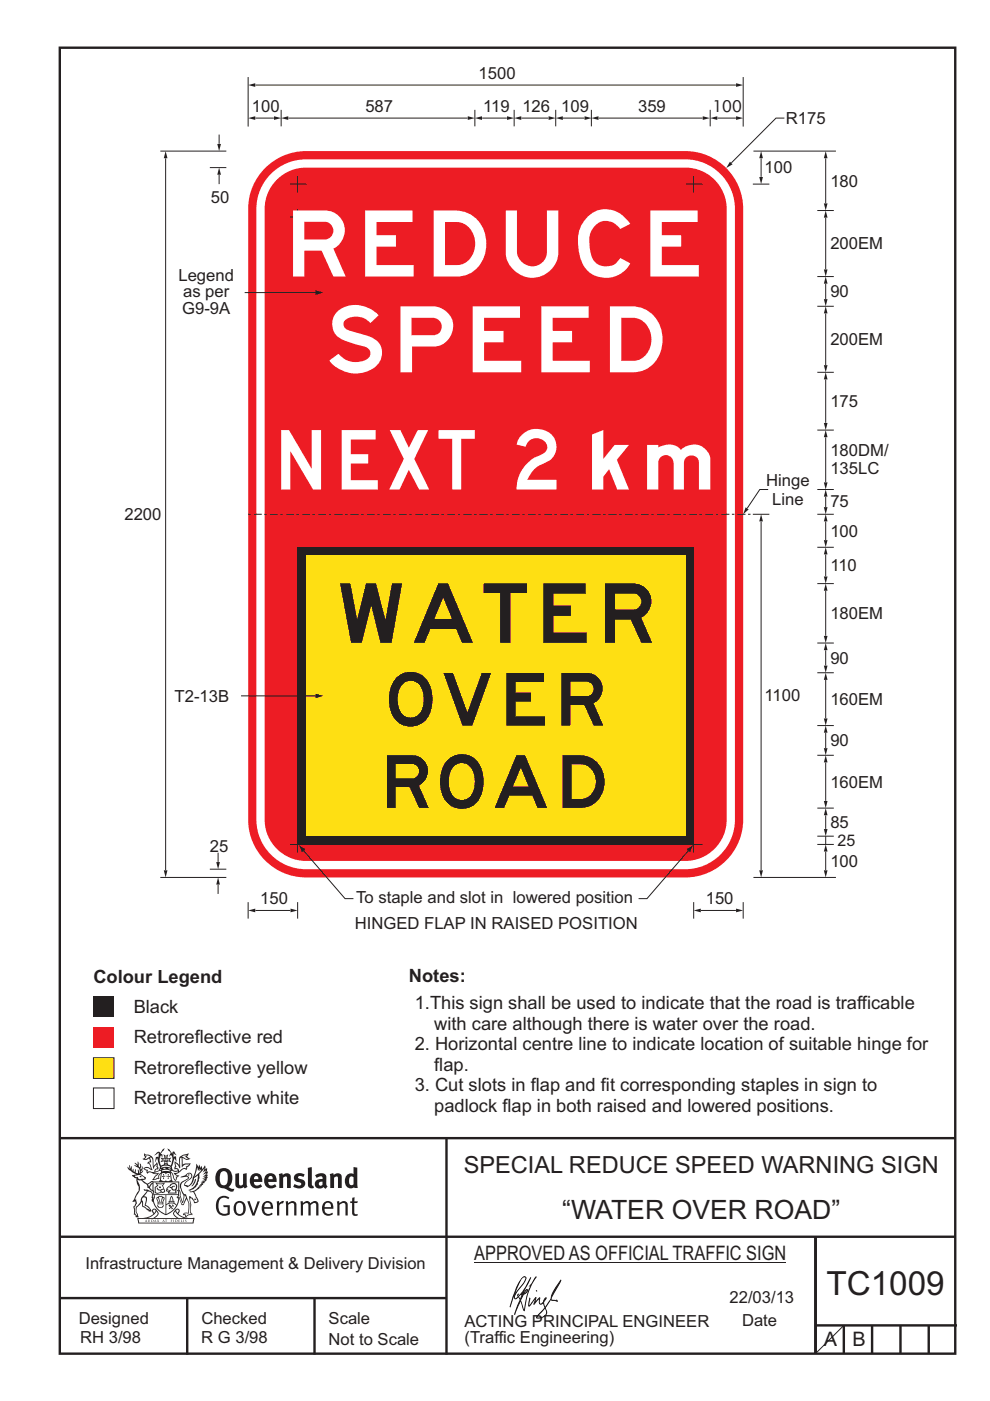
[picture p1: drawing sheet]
<svg xmlns="http://www.w3.org/2000/svg" width="210mm" height="297mm" viewBox="0 0 210 297" stroke-linecap="round" stroke-linejoin="round" font-family="sans-serif">
<g fill="none" stroke="#231f20" stroke-width=".51">
<path d="M12.7 10.1h189.9v276.9h-189.9zM12.7 241.3h189.9M94.7 241.4v45.8M12.7 275.2h82M12.7 262.2h190.1M39.7 275.2v12M66.7 275.2v12M173 262.2v24.8M173 281h30M179 281v6M185 281v6M191 281v6"/>
<path d="M197 281v6"/>
</g>
<path d="M100.6 267.7h66.2" fill="none" stroke="#231f20" stroke-width=".21"/>
<g fill="#231f20">
<path d="M47 248.5a2.55 2.55 0 0 0 0 2.7l.3 .1a.81 .81 0 0 0 1-.9v-.6a1.04 1.04 0 0 0-1.1-1.5zM46.3 248.1a1.82 1.82 0 0 1 2.1-.2 1.82 1.82 0 0 1 .9 1.9 2.29 2.29 0 0 1-.8 1.9l.7 .3h.5l-.2 .6a2.87 2.87 0 0 1-2-.7 2.12 2.12 0 0 1-1.7-3.1z" fill-rule="evenodd"/>
<path d="M49.9 248.9l.8-.2v2a.46 .46 0 0 0 .2 .6 .46 .46 0 0 0 .7-.2v-2.2l.7-.2v2.4l.2 .5-.6 .4-.2-.3a1.02 1.02 0 0 1-1.2 .2 1.02 1.02 0 0 1-.6-1.1z" fill-rule="evenodd"/>
<path d="M54 249.5l-.1 .5h.9a.49 .49 0 0 0-.2-.6 .49 .49 0 0 0-.6 .1zM53.4 249.2a1.34 1.34 0 0 1 1.6-.3 1.34 1.34 0 0 1 .6 1.5v.2h-1.7a.77 .77 0 0 0 .5 .8 .77 .77 0 0 0 .9-.3l.3 .4a1.59 1.59 0 0 1-2.1 .2 1.59 1.59 0 0 1-.4-2z" fill-rule="evenodd"/>
<path d="M57 249.5l-.1 .5h.9a.49 .49 0 0 0-.2-.6 .49 .49 0 0 0-.6 .1zM56.4 249.2a1.34 1.34 0 0 1 1.6-.3 1.34 1.34 0 0 1 .7 1.5v.2h-1.8a.77 .77 0 0 0 .5 .8 .77 .77 0 0 0 .9-.3l.3 .4a1.59 1.59 0 0 1-2 .2 1.59 1.59 0 0 1-.5-2z" fill-rule="evenodd"/>
<path d="M59.1 248.9l.8-.2 .1 .4a.95 .95 0 0 1 1-.3 .95 .95 0 0 1 .7 .8v2.3h-.8v-2.3a.46 .46 0 0 0-.8 .1v2.2h-.9z" fill-rule="evenodd"/>
<path d="M62.5 249.1a1.75 1.75 0 0 1 2.1-.1l-.2 .5-.6-.2a.43 .43 0 0 0-.6 .3l.4 .3a1.04 1.04 0 0 1 1.2 1.2 1.04 1.04 0 0 1-1.4 .9l-1.2-.4 .3-.6 1 .4 .4-.4a.88 .88 0 0 0-1-.5l-.4-.2-.1-.4z" fill-rule="evenodd"/>
<path d="M65.3 247.6l.8-.2 .1 3.8 .2 .2 .2 .5a.88 .88 0 0 1-1-.1 .88 .88 0 0 1-.3-1z" fill-rule="evenodd"/>
<path d="M67.8 250.6a.43 .43 0 0 0-.1 .7 .43 .43 0 0 0 .7-.1v-.7zM66.8 249.2a1.7 1.7 0 0 1 2.4 .1v1.8l.3 .4-.4 .5-.5-.3a1.03 1.03 0 0 1-1.7-.2 1.03 1.03 0 0 1 .8-1.5h.7v-.4a.8 .8 0 0 0-1.2 .1z" fill-rule="evenodd"/>
<path d="M69.9 248.9l.8-.2 .1 .4a.95 .95 0 0 1 1-.3 .95 .95 0 0 1 .7 .8v2.3h-.8v-2.3a.46 .46 0 0 0-.8 .1v2.2h-.8z" fill-rule="evenodd"/>
<path d="M74.3 249.5a1.48 1.48 0 0 0 0 1.7l.4 .1 .3-.2v-1.5l-.3-.2zM75 247.4l.8 .2 .1 4.3h-.7l-.1-.2a1.26 1.26 0 0 1-1.4 0 1.26 1.26 0 0 1-.6-1.3 1.29 1.29 0 0 1 .5-1.3 1.29 1.29 0 0 1 1.4-.2z" fill-rule="evenodd"/>
<path d="M46.4 253.9a1.72 1.72 0 0 1 2.2 0l-.2 .3a1.24 1.24 0 0 0-1.4-.1 1.24 1.24 0 0 0-.7 1.3 1.49 1.49 0 0 0 1.3 2l.7-.2v-1.3h-.9l-.1-.4h1.4v2a1.93 1.93 0 0 1-2.2-.1 1.93 1.93 0 0 1-.7-2.2l.2-.7z" fill-rule="evenodd"/>
<path d="M50.3 255.2a1.65 1.65 0 0 0 .3 2.2 .99 .99 0 0 0 1-1.5 .78 .78 0 0 0-.4-.8 .78 .78 0 0 0-.9 .1zM50 254.9a1.33 1.33 0 0 1 1.6-.1 1.33 1.33 0 0 1 .5 1.5 1.31 1.31 0 0 1-1.3 1.5 1.31 1.31 0 0 1-1.3-1.6l.1-.5z" fill-rule="evenodd"/>
<path d="M52.5 254.7l.4-.1 .9 2.6 .8-2.5h.5l-1.1 3h-.5z" fill-rule="evenodd"/>
<path d="M56.2 255.2l-.2 .7h1.4a.7 .7 0 0 0-.3-.8 .7 .7 0 0 0-.9 .1zM55.9 255a1.22 1.22 0 0 1 1.5-.2 1.22 1.22 0 0 1 .5 1.5h-1.9a.93 .93 0 0 0 .5 1 .93 .93 0 0 0 1.2-.2l.1 .3a1.43 1.43 0 0 1-1.7 .1 1.43 1.43 0 0 1-.6-1.7z" fill-rule="evenodd"/>
<path d="M58.7 254.8l.4-.2 .1 .5 .4-.3 .6-.2-.2 .6a.66 .66 0 0 0-.8 .6v1.9h-.4z" fill-rule="evenodd"/>
<path d="M60.6 254.8l.4-.2 .1 .5a.94 .94 0 0 1 1-.4 .94 .94 0 0 1 .8 .7v2.3h-.5l-.1-2.5a.81 .81 0 0 0-1.2 .3v2.2h-.4z" fill-rule="evenodd"/>
<path d="M63.7 254.7l.5-.1 .1 .5 .4-.3a.78 .78 0 0 1 1.1 .3 .9 .9 0 0 1 1-.5 .9 .9 0 0 1 .7 .8v2.3h-.4l-.1-2.5a.67 .67 0 0 0-1.1 .3v2.2h-.5v-2.4l-.4-.2-.7 .4v2.2h-.5z" fill-rule="evenodd"/>
<path d="M69 255.2l-.2 .7h1.4a.7 .7 0 0 0-.3-.8 .7 .7 0 0 0-.9 .1zM68.7 255a1.22 1.22 0 0 1 1.5-.2 1.22 1.22 0 0 1 .5 1.5h-1.9a.93 .93 0 0 0 .5 1 .93 .93 0 0 0 1.2-.2l.1 .3a1.44 1.44 0 0 1-1.7 .1 1.44 1.44 0 0 1-.6-1.7z" fill-rule="evenodd"/>
<path d="M71.4 254.8l.5-.2 .1 .5a.94 .94 0 0 1 1-.4 .94 .94 0 0 1 .7 .7v2.3h-.4l-.1-2.5a.81 .81 0 0 0-1.2 .3v2.2h-.5z" fill-rule="evenodd"/>
<path d="M74.7 254l.5-.2v.9h.7l-.1 .4h-.7l.1 2.2 .1 .1h.5l.1 .3a.75 .75 0 0 1-1.2-.6v-2h-.4v-.4h.4z" fill-rule="evenodd"/>
<path d="M30.8 244.9l1.1 .3-.9 .5h-.4l.5-.5zM31.8 245.5l.2-.1a2.44 2.44 0 0 1 .4 2l.1 .4 .7-1-.1 .6 .3 .3a.57 .57 0 0 0-.6 .8l-1-.2-.5 .2 .1-.5-.7-.2 .6-.2 1 .5 .1-.1-.6-1.3-.2-.1 .5-.1zM30.7 244.5l-.2 .4 .3 .4-.6 .4a1.04 1.04 0 0 0 1.4-.1l.2 .7h-.4l-.2 .4a.94 .94 0 0 1 .9 1.1l-.2-.1a1.16 1.16 0 0 0-1.5-.1l.3 .4 .4 .2 .1 .5 .2 .2v-.2a.94 .94 0 0 1 1.1 .2h.9l-1.2 1.2a1.13 1.13 0 0 0 1.2-.2l.4-.1-.1-.4 .5-.7a.83 .83 0 0 0-.6 1.1l-.3-.1-.7 .3 1.1-1.4-.5 .2-.5-.1 1.3-.5-.2-.2-.8 .4v-.3l.2-.2 .3 .1 .1-.3-.2-.4v-.6l-.2-.3-.6 .9v-.7a1.42 1.42 0 0 0-1.7-1.8z" fill-rule="evenodd"/>
<path d="M38.5 245.3l.5-.3 .7-.1-.6 .3 .8 .5h-.3zM38.3 245.5h.2l.1 2a1.69 1.69 0 0 1 1.5-.7l-.7 .5 .1 .5a1.1 1.1 0 0 0-1.5 .6l-.1-.5-.2-.2h-.5l.2-.4-.2-.7a1.42 1.42 0 0 1 .8 1.1l.2-.1zM37.1 246.2l.1 1-.2 .3v.5l.6-.1 .1 .2a.96 .96 0 0 1-1.1-.1l-.1 .1a1.06 1.06 0 0 0 1.3 .2v.1a.72 .72 0 0 1-1 .2l.3 .5 .6 .3-.4 .1-.1 .7-.3-.4-.3-1.1-.4-.4 .4 .9a1.54 1.54 0 0 0 .6 1.2l.2-.3a.58 .58 0 0 1 .5-.7l.1-.2h-.3l-.4-.3 .9-.5a.93 .93 0 0 1 1.1-.5l.1 .2 .2-.1 .1-.5a.99 .99 0 0 0 .7-.9l-1.3 .1-.4 .3v-1.5l.9 .4 .8-.3h-.3l-.5-.4 .4-.7-.7 .2a1.46 1.46 0 0 0-1.3 2.1v.4l-.2-.4z" fill-rule="evenodd"/>
<path d="M35.6 248.9l.2 .1-.1 .4h.3l-.3 .1v.5l-.1-.6h-.3l.3-.1z" fill-rule="evenodd"/>
<path d="M34.6 248.9l.2 .1-.1 .3 .4 .1h-.4v.6l-.1-.5-.3-.1h.3z" fill-rule="evenodd"/>
<path d="M34.3 248.8a.57 .57 0 0 1 .9 .2 .57 .57 0 0 1 .9-.2l.2 1.4-.2 .1a.57 .57 0 0 1-.9-.1 .69 .69 0 0 1-1.1 0zM34.2 248.1l-.3 2.1-.2 .4h2.9l-.1-.4-.3-2.1h-.2v.3l-.8-.1-.9 .1 .1-.3z" fill-rule="evenodd"/>
<path d="M34.2 252.4a.3 .3 0 0 0 .6 0 .3 .3 0 0 0-.6 0zM33.3 251l.3 .3-.3 .3a.79 .79 0 0 0 0 1.3l.8-.2-.1-.3a.55 .55 0 0 1-.7-.6h.1l.1 .3 .4 .1 .8-.2-.4-.7 .4-.3-.7 .1zM33 250.7l1.1 .2 .9-.2-.4 .7 .4 1.1a.56 .56 0 0 1-.8 .3l-.2 .1a.73 .73 0 0 1-.9 .1 .73 .73 0 0 1-.3-.9v-.4l.5-.4z" fill-rule="evenodd"/>
<path d="M35.6 251.9l.7-.5a.58 .58 0 0 1 1-.1 .58 .58 0 0 1-.5 .9l-.2-.3a.43 .43 0 0 1 .6-.3v-.1a.57 .57 0 0 0-.8 .2l-.2-.1-.3 .2 .4 .1a.55 .55 0 0 0 .9 .5v.5h-1.3l.3-.4-.1-.2-.6 .1 .2-.2-.2-.1zM35.4 251.8l-.1 .2a.39 .39 0 0 0 .2 .7l.3-.1-.2 .5h1.9l-.1-.8a.86 .86 0 0 0-.1-1.4 .86 .86 0 0 0-1.3 .4z" fill-rule="evenodd"/>
<path d="M36 254.8h.8v.2h-.8zM36.4 253.8l.2 .8h-.4zM36.4 253.5l-.3 .5-.1 .6h-.2v.4l-.7 .4 .1 .2a1.48 1.48 0 0 1 2.2 .1l.2-.1-.6-.5v-.5h-.2l-.1-.6z" fill-rule="evenodd"/>
<path d="M35.8 255.4l.3 .1 .2 .3 .3-.2-.2-.2a.38 .38 0 0 1 .4 .5l-.1-.2-.3 .3 .3 .2-.3 .2-.1-.3-.4 .3-.1-.2 .4-.3-.2-.1-.1 .1z" fill-rule="evenodd"/>
<path d="M34.5 254h.2v.2l-.3 .6h-.1zM33.6 255.3h.9v.2a.55 .55 0 0 1-.8 .4v-.2h-.2zM33.4 254h.2l.2 .8h-.2zM33.6 255h.8l.1 .1-.8 .1zM33.8 253.7h.5l-.2 1.1h-.2zM33.3 253.8l-.1 .3 .3 1.2a.48 .48 0 0 0-.1 .5 .48 .48 0 0 0 .4 .3l.6-.1a.49 .49 0 0 0 .2-.7l.3-1.2-.1-.3a1.42 1.42 0 0 0-1.5 0z" fill-rule="evenodd"/>
<path d="M33.6 251.6h.5l.1 .3h-.4z" fill-rule="evenodd"/>
<path d="M41.3 250.1l.3-.2-.2 .9-.6 .7h-.2l.5-.7z" fill-rule="evenodd"/>
<path d="M39.7 249l.3-.2 .5 .2a.88 .88 0 0 1-.6 1.1 1.22 1.22 0 0 0-.8 1.3l.5 .2a.72 .72 0 0 0 .9-.4l.5-.8 .2-.6 .8-.6v.3a2.85 2.85 0 0 1-2 2.8l.1 .1a2.13 2.13 0 0 0 1.9-1.5l-.1-.2a2.01 2.01 0 0 0 .3-1.8l1.2-1.3-.4 1 .7-.5-.7 1 .8-.4-.8 .8 .7-.1-.9 .5 .8-.1-.8 .4h.7l-.8 .3 .3 .2h-.4l.2 .4-.4-.1 .2 .3h-.4l.1 .3h-.1a2.16 2.16 0 0 1-2 1l.1 .2h.4a.76 .76 0 0 1 .7 .7l.5 1.2-.6 .2a1.45 1.45 0 0 0-1.2-1.3l.3 1.8-.1 1.9 .4 .2a1.07 1.07 0 0 0-1.2 .4v-.3l-.5-.2a.87 .87 0 0 1 1-.1l.1-.7a4.4 4.4 0 0 0-.6-3.1l-.1-.3h-.2a2.16 2.16 0 0 1-.7-2.2l.3-.3 1.2-.8a.55 .55 0 0 0-.4-.7zM37.8 252.4a.76 .76 0 0 1 .3 1.1l.6 1.6 .4-1.7 .2 .1a.61 .61 0 0 1-.1 .9l-.3 .9h-.2l-.7-1.6-.3 .1a1.18 1.18 0 0 0 .1-1.4zM41.8 247.5l.2 .8 .3-.6v.6l.3-.5a1.9 1.9 0 0 1-1.1 1.4l-.3 .3zM38.2 249.6l1.4-.1 .2 .1v.3l-.5 .3a1.26 1.26 0 0 0-1 1.9l.2 .7a1.84 1.84 0 0 1 .2 2l-.4-1.3a.96 .96 0 0 0-.4-1.3l-.4 .3a.78 .78 0 0 1-.1 1.3l.2 .2h.4l.4 1.1a.38 .38 0 0 0 .2 .4 .38 .38 0 0 0 .4-.1l.6-1.2a2.94 2.94 0 0 1 .3 2.5v.5l-.8-.1-.3 .4v.2l.4-.1 .1 .4 .2 .1a1.02 1.02 0 0 1 1.3-.5l-.1-.4-.3-.1 .2-1.7-.3-1.4 .1 .1a1.14 1.14 0 0 1 .7 .9 .63 .63 0 0 0 .9-.2 .63 .63 0 0 0-.2-.8l-.6-1.3 .9-.6 .2-.3 .2-.1v-.2h.3l-.1-.3h.4l-.1-.3 .5-.1-.2-.2 .5-.4 .1-.2-.3 .1 .5-.6-.3 .1 .3-.6-.4 .1 .4-.5v-.3l-.3 .2 .1-.6v-.3l-.4 .3-.1-.8-.5 .8-.2-.7-.2 .5-.3-.8-.1 .6-.5-.8-.1 1.4-.7 1.9a1.81 1.81 0 0 1-.9 1.4l-.6-.2a1.75 1.75 0 0 1 1.1-1.2 .75 .75 0 0 0 .1-1.3 .75 .75 0 0 0-1.2 .5z" fill-rule="evenodd"/>
<path d="M41.2 254.2l.3-.1 .1 .3h-.4z" fill-rule="evenodd"/>
<path d="M29.4 258.4h11.6l-.2 .8h-11.3zM31.3 258.2l.5-.1a2.48 2.48 0 0 0 1.4-1.3l.2 .6-.5 .5-.4 .3zM32.5 256.6l.3-.2 .2 .2-.3 .6zM37.2 256.8a2.65 2.65 0 0 0 1.8 1.4h-1.1l-.5-.3-.5-.5zM37.4 256.6l.2-.2 .3 .2-.3 .6zM29.2 258.2l.1 1.2h11.7l.3-1.1-.2-.1a4.1 4.1 0 0 1-3.3-.9l.3-.4-.1-.5a1.06 1.06 0 0 0-1.3 .9l.2 .4 .6 .5h-4.7l.3-.1a.84 .84 0 0 0 .6-.7 .84 .84 0 0 0-.5-.9l-.3-.2-.5 .1-.1 .5 .3 .4a4.2 4.2 0 0 1-3.4 .9z" fill-rule="evenodd"/>
<path d="M31 258.7l.1 .2h-.2zM31 258.6l-.3 .5 .4-.1 .2 .1z" fill-rule="evenodd"/>
<path d="M31.3 258.6h.2v.4a.25 .25 0 0 0 .3-.1 .25 .25 0 0 0-.1-.3h.1a.29 .29 0 0 1 0 .4 .29 .29 0 0 1-.4 0 .29 .29 0 0 1 0-.4z" fill-rule="evenodd"/>
<path d="M32.2 258.6a.22 .22 0 0 1 .3 .2 .22 .22 0 0 1-.3 .2zM32 258.6v.5a.33 .33 0 0 0 .5-.1 .33 .33 0 0 0 0-.4 .33 .33 0 0 0-.5 0z" fill-rule="evenodd"/>
<path d="M32.9 258.7l.1 .2h-.2zM32.9 258.6l-.2 .5 .3-.1 .2 .1z" fill-rule="evenodd"/>
<path d="M33.3 258.6h.2v.2l.3-.2-.2 .2 .2 .3-.3-.2-.1 .2h-.1l.2-.3z" fill-rule="evenodd"/>
<path d="M34.7 258.7l.1 .2h-.2zM34.7 258.6l-.3 .5 .4-.1 .2 .1z" fill-rule="evenodd"/>
<path d="M35 258.6h.4h-.1v.5h-.2l.1-.5z" fill-rule="evenodd"/>
<path d="M36.2 258.6h.3h-.2v.2h.2h-.2l.1 .3h-.2z" fill-rule="evenodd"/>
<path d="M36.7 258.6h.2v.5h-.2z" fill-rule="evenodd"/>
<path d="M37.3 258.6a.22 .22 0 0 1 .3 .2 .22 .22 0 0 1-.3 .2zM37.1 258.6v.5a.33 .33 0 0 0 .5-.1 .33 .33 0 0 0 0-.4 .33 .33 0 0 0-.5 0z" fill-rule="evenodd"/>
<path d="M37.8 258.6h.3h-.1v.2h.1h-.1v.2l.1 .1h-.3z" fill-rule="evenodd"/>
<path d="M38.3 258.6h.3l-.1 .4 .2 .1h-.4z" fill-rule="evenodd"/>
<path d="M38.9 258.6h.2v.5h-.2z" fill-rule="evenodd"/>
<path d="M39.3 258.6h.2l-.2 .1 .2 .2-.1 .2h-.1v-.2l.2 .1z" fill-rule="evenodd"/>
<path d="M34.2 247.4a1.51 1.51 0 0 1 2 .2 2.67 2.67 0 0 0-2.1 0zM35.7 247.6l.4 .2 .1 .2-.4-.1zM34.6 247.7l.4-.1 .2 .2h-.4zM34 247.9l.3 .1-.3 .1zM34.9 246.9l.3-.2 .2 .2zM34.9 245.7h.2v.4h-.2zM35 245.1l.2 .2 .2-.2-.1 .4h-.2zM35.1 246.3h.2l.1 .4-.2-.2-.2 .2zM35.3 245.7h.2v.4h-.2zM34.4 245.7l.3 .1v.2l-.3 .1 .2-.2zM35.7 245.8l.3-.1-.2 .2 .2 .2-.4-.1zM32.7 244.9l1-.5-.1 1-.2-.1-.4 .1-.2 1.1 .5-1 .2 .9a1.84 1.84 0 0 1 .3 1.7l.4 .1a2.48 2.48 0 0 1 2.2 .1l.2-.3-.2-.7 .7-1.7 .4 .6-.2-1-.2-.1-.2 .3v-.9l.6 .4-.6-.7h-.3l-.1 .4-.5-.8-.5-.3 .2 .4 .5 .6-.4 .7 .4-.3a2.06 2.06 0 0 1 0 2.2l-.6-.2-.1-.6 .1-.1 .8 .2-.4-.5 .4-.5-.7 .2-.2-.2 .2-.7-.5 .4-.5-.4 .2 .7-.2 .2-.7-.2 .4 .5-.4 .5 .7-.2 .2 .1-.2 .6-.5 .2a2.02 2.02 0 0 1 0-2.2l.3 .5-.1-.6-.3-.1 .8-1.2-.5 .3-.4 .7-.2-.3a.8 .8 0 0 0-.8 .5z" fill-rule="evenodd"/>
<path d="M29.2 250.1l.3 .2a.61 .61 0 0 1 .8 .3l.3 .2a.8 .8 0 0 1 .6 1l.4 .1 .5 .6a1 1 0 0 1 .5 1l-.1 .7v-.5h-.1a.96 .96 0 0 0-.8-1.3l-.3-.2h-.6l-.1-.1-.2 .1 .2 .3h.5l-1.1 1.4-.2 .9-.4 .6a1.33 1.33 0 0 0-.5 1.8l.2 .5a1.26 1.26 0 0 1-.5-1.4l-.1-.4a1.56 1.56 0 0 0 .4-1.7l-.3 .2 .2-.5a3.2 3.2 0 0 0 .7-3zM30.4 253.9h.4a2.06 2.06 0 0 1-.1 1.6l.7 .5 .4 .5-.6-.2-.8-.6-.1-.9a.51 .51 0 0 1 .1-.9zM28.6 249.3a1.52 1.52 0 0 1 2.1 .6l-1.1 .1-.2-.1-.2-.4-.4 .1zM27.5 247v.8l-.3-.4-.2 .1a3.1 3.1 0 0 0 2 1.5l-1 .1 .5 .6 .5 .1v1.1a1.84 1.84 0 0 1-.2 2.5l-.4 .9-.4 .4 .3 .1 .4-.1 .1 .4-.2 .5-.3 .2 .1 1.8 .2-.1 .2 .6h.2l.4-.1-.1-.5a1.3 1.3 0 0 1-.1-1.6l.8-1.1 .2 1.1 .6 .2 .4 .6 .2-.2 .2 .4 .5-.1a1.85 1.85 0 0 0-1.2-1.3l.1-.3a1.39 1.39 0 0 0 0-1.5h-.5l.5-.6a.66 .66 0 0 1 .9-.4 .66 .66 0 0 1 .3 .9l-.1 .4h.2v.1l-.2 .3 .2 .5 .2-.3a2.24 2.24 0 0 0 .1-2.2 .73 .73 0 0 1-.7-.6 .73 .73 0 0 1 .5-.8l.1-.2a.94 .94 0 0 0-.9 .8 .48 .48 0 0 1-.1-.5 .48 .48 0 0 1 .5-.3l.5-.3a.51 .51 0 0 0-.8 .2l-.5 .3-1-.8 .6-.1 .1-.5-1.1-.7 .5-.4v-.4l-.5 .5 .1-.2a.69 .69 0 0 0 .2-1.1v.5l-.3 .2 .1-1.1-.3-.2 .1 .6-.1 .2-.4-1.2v.6l-.7-.3 .6 .6-.6-.2 .2 .3a1 1 0 0 1 .8 1.5l-.2-.8v.8l-.5-.2-.1-.7-.2 .6-.2-.1v-.6l-.2 .4-.2-.2 .1-.7-.2 .5z" fill-rule="evenodd"/>
<path d="M29.5 249.5l.3-.2 .3 .3z" fill-rule="evenodd"/>
<path d="M32.4 250.5h5.6v2l-.2-.1v-1.7h-5.2v2.5h5.2v-.8l.1 .2-.1 1.1v-.3h-2.5v4a4.1 4.1 0 0 0 2.6-3.6l.1-.1a4 4 0 0 1-2.8 3.9 4.2 4.2 0 0 1-2.8-4.7l.1 1.3 .1-.1a3.8 3.8 0 0 0 2.5 3.3v-4h-2.5l-.2-.9z" fill-rule="evenodd"/>
<circle cx="40" cy="249.1" r=".17"/>
</g>
<path d="M179 281l-6 6" fill="none" stroke="#231f20" stroke-width=".21"/>
<g fill="#000">
<path d="M111.6 273.7l.2-.2-.5 .7zM110.4 274.5l.2 .1-.3 .8-.2-.5zM110.9 270.9h.5a9.3 9.3 0 0 1-2 3.1l-.1 .3 1-2.5zM110.6 271a14.7 14.7 0 0 0-2.2 4.9l-.3 1.2 .1 .1 .8-2.3a.42 .42 0 0 0 .2 .6 .42 .42 0 0 0 .6-.3l.2-.1 .2 .5-1.1 3.2h.2l1.1-2.9 .6 1.9 .2 .2 .2-.5a13.5 13.5 0 0 1 2-6.2l.4-.5-.1-.2-1.6 2.1 .4-.1a14.9 14.9 0 0 0-1.3 5.1l-.4-1.1a1.39 1.39 0 0 1 .2-1.9l.1-.2a.92 .92 0 0 0 .8-1.2 .75 .75 0 0 0-.8 .7l-.1 .2 1.6-3.4h-.1l-.4 .7a10.5 10.5 0 0 1-2.2 3.3l.2-.5a.32 .32 0 0 0-.4 .2 .32 .32 0 0 0 .1 .4l-.5 .4a3.2 3.2 0 0 1 1.1-2.3l.5-.6a2.49 2.49 0 0 0 .7-1.6l-.4-.2z" fill-rule="evenodd"/>
<path d="M113.7 273.6l.3 .2h-.3z" fill-rule="evenodd"/>
<path d="M115.6 277.5a1.15 1.15 0 0 1 .1 1.3 1.15 1.15 0 0 1-1.2 .5l-.6 .1zM112.2 275.2l-.2 1.6 .2 .2 1.2-1.5-.2 1.1 1.1-1.1a.94 .94 0 0 0 .4 1.1l.5-.3 .3 .9-1.2 1.3a.98 .98 0 0 0-.5 1 1.9 1.9 0 0 0 2.3-1.3l-.1-.2a1.02 1.02 0 0 1 .2-1.4l.6-1 1.5 .3-.2-.4v.2l-1.1-.1v-.3l2-3.6 .1-.2-.2-.2-1.7 2.8a6.6 6.6 0 0 1-1.6 2.9l-.1-.2a1.01 1.01 0 0 1 .4-1.4l.1-.2-.3-.1-.4 .4-.1 .5-.6 .4-.1-.4 .1-.9-.2-.1-.9 1 .3-1h-.2l-1.4 1.8 .3-1.5v-.1z" fill-rule="evenodd"/>
</g>
<path d="M19.8 211.3h4.4v4.4h-4.4z" fill="#231f20"/>
<path d="M19.8 230.7h4.4v4.3h-4.4z" fill-rule="evenodd" fill="#fff" stroke="#231f20" stroke-width=".21"/>
<path d="M19.8 224.3h4.4v4.3h-4.4z" fill-rule="evenodd" fill="#fedf13" stroke="#231f20" stroke-width=".21"/>
<path d="M19.8 217.7h4.4v4.4h-4.4z" fill="#ed1c24"/>
<path d="M56.2 35.6a12.2 12.2 0 0 1 8.7-3.6h80.5a12.3 12.3 0 0 1 12.2 12.3v129.5a12.3 12.3 0 0 1-12.2 12.2h-80.5a12.3 12.3 0 0 1-12.3-12.2v-129.5a12.2 12.2 0 0 1 3.6-8.7z" fill-rule="evenodd" fill="#ed1c24"/>
<path d="M57 37.3a10.5 10.5 0 0 1 7.9-3.5h80.5a10.5 10.5 0 0 1 10.5 10.5v129.5a10.5 10.5 0 0 1-10.5 10.5h-80.5a10.5 10.5 0 0 1-10.5-10.5v-129.5a10.5 10.5 0 0 1 2.6-7z" fill-rule="evenodd" fill="#fff"/>
<path d="M58.7 38.1a8.7 8.7 0 0 1 6.2-2.6h80.5a8.8 8.8 0 0 1 8.7 8.8v129.5a8.8 8.8 0 0 1-8.7 8.7h-80.5a8.8 8.8 0 0 1-8.8-8.7v-129.5a8.7 8.7 0 0 1 2.6-6.2z" fill-rule="evenodd" fill="#ed1c24"/>
<path d="M52.6 109h107" fill="none" stroke="#231f20" stroke-width=".21" stroke-dasharray=".5 .7 1.7 .5" stroke-linecap="butt"/>
<path d="M61.5 39h3.5M63.1 37.3v3.5M145.5 39h3.5M147.1 37.3v3.5M61.5 46h3.5M63.1 44.3v3.5M61.5 179h3.5M63.1 177.3v3.5M145.5 179h3.5M147.1 177.3v3.5M64.4 180.3l8.8 10.2h1.8" fill="none" stroke="#231f20" stroke-width=".21"/>
<path d="M63.4 179.2l1.4 .9-.8 .6z" fill="#231f20"/>
<path d="M146 180.3l-8.8 10.2h-1.8" fill="none" stroke="#231f20" stroke-width=".21"/>
<path d="M145.6 180.1l1.4-.9-.6 1.5z" fill="#231f20"/>
<path d="M166.4 25h-1.8l-9.5 9.5" fill="none" stroke="#231f20" stroke-width=".21"/>
<path d="M154.8 34.3l.6 .5-1.4 .8z" fill="#231f20"/>
<path d="M162.9 103.8h-1.7l-2.7 4" fill="none" stroke="#231f20" stroke-width=".21"/>
<path d="M158.1 107.6l.7 .4-1.2 1z" fill="#231f20"/>
<path d="M52.6 16.3v10.5M157.6 16.3v10.5M59.6 23.3v3.5M100.7 23.3v3.5M109.1 23.3v3.5M117.9 23.3v3.5M125.4 23.3v3.5M150.6 23.3v3.5M175.1 180.6v3.9" fill="none" stroke="#231f20" stroke-width=".21"/>
<g fill="#231f20">
<path d="M174.7 184.5h.8l-.4 1.5z"/>
<path d="M175.1 179l.4 1.5h-.8z"/>
</g>
<path d="M175.1 117.6v4.6" fill="none" stroke="#231f20" stroke-width=".21"/>
<g fill="#231f20">
<path d="M174.7 122.2h.8l-.4 1.5z"/>
<path d="M175.1 116l.4 1.5h-.8z"/>
</g>
<path d="M175.1 172.9v2.8" fill="none" stroke="#231f20" stroke-width=".21"/>
<g fill="#231f20">
<path d="M174.7 175.8h.8l-.4 1.5z"/>
<path d="M175.1 171.3l.4 1.5h-.8z"/>
</g>
<path d="M175.1 155.4v3.2" fill="none" stroke="#231f20" stroke-width=".21"/>
<g fill="#231f20">
<path d="M174.7 158.6h.8l-.4 1.5z"/>
<path d="M175.1 153.8l.4 1.5h-.8z"/>
</g>
<path d="M175.1 137.9v3.2" fill="none" stroke="#231f20" stroke-width=".21"/>
<g fill="#231f20">
<path d="M174.7 141.1h.8l-.4 1.5z"/>
<path d="M175.1 136.3l.4 1.5h-.8z"/>
</g>
<path d="M175.1 110.6v3.9" fill="none" stroke="#231f20" stroke-width=".21"/>
<g fill="#231f20">
<path d="M174.7 114.5h.8l-.4 1.5z"/>
<path d="M175.1 109l.4 1.5h-.8z"/>
</g>
<path d="M175.1 105.3v2.2" fill="none" stroke="#231f20" stroke-width=".21"/>
<g fill="#231f20">
<path d="M174.7 107.5h.8l-.4 1.5z"/>
<path d="M175.1 103.8l.4 1.5h-.8z"/>
</g>
<path d="M175.1 60.2v3.2" fill="none" stroke="#231f20" stroke-width=".21"/>
<g fill="#231f20">
<path d="M174.7 63.4h.8l-.4 1.5z"/>
<path d="M175.1 58.6l.4 1.5h-.8z"/>
</g>
<path d="M175.1 161.7v8.1" fill="none" stroke="#231f20" stroke-width=".21"/>
<g fill="#231f20">
<path d="M174.7 169.8h.8l-.4 1.5z"/>
<path d="M175.1 160.1l.4 1.5h-.8z"/>
</g>
<path d="M175.1 144.2v8.1" fill="none" stroke="#231f20" stroke-width=".21"/>
<g fill="#231f20">
<path d="M174.7 152.3h.8l-.4 1.5z"/>
<path d="M175.1 142.6l.4 1.5h-.8z"/>
</g>
<path d="M175.1 80.5v9.1" fill="none" stroke="#231f20" stroke-width=".21"/>
<g fill="#231f20">
<path d="M174.7 89.7h.8l-.4 1.5z"/>
<path d="M175.1 78.9l.4 1.5h-.8z"/>
</g>
<path d="M175.1 125.3v9.5" fill="none" stroke="#231f20" stroke-width=".21"/>
<g fill="#231f20">
<path d="M174.7 134.8h.8l-.4 1.5z"/>
<path d="M175.1 123.7l.4 1.5h-.8z"/>
</g>
<path d="M175.1 92.7v9.5" fill="none" stroke="#231f20" stroke-width=".21"/>
<g fill="#231f20">
<path d="M174.7 102.3h.8l-.4 1.5z"/>
<path d="M175.1 91.2l.4 1.5h-.8z"/>
</g>
<path d="M175.1 66.5v10.9" fill="none" stroke="#231f20" stroke-width=".21"/>
<g fill="#231f20">
<path d="M174.7 77.4h.8l-.4 1.5z"/>
<path d="M175.1 64.9l.4 1.5h-.8z"/>
</g>
<path d="M175.1 46.2v10.9" fill="none" stroke="#231f20" stroke-width=".21"/>
<g fill="#231f20">
<path d="M174.7 57.1h.8l-.4 1.5z"/>
<path d="M175.1 44.6l.4 1.5h-.8z"/>
</g>
<path d="M175.1 33.6v9.5" fill="none" stroke="#231f20" stroke-width=".21"/>
<g fill="#231f20">
<path d="M174.7 43.1h.8l-.4 1.5z"/>
<path d="M175.1 32l.4 1.5h-.8z"/>
</g>
<g fill="none" stroke="#231f20" stroke-width=".21">
<path d="M159.7 39h3.5M159.8 32h17.5M173.4 44.6h3.5M173.4 58.6h3.5M173.4 78.9h3.5M173.4 64.9h3.5M173.4 91.2h3.5M159.7 109h3.5M173.4 116h3.5M173.4 109h3.5M173.4 103.8h3.5M173.4 123.7h3.5"/>
<path d="M173.4 136.3h3.5M173.4 142.6h3.5M173.4 153.8h3.5M173.4 179h3.5M173.4 177.3h3.5M173.4 160.1h3.5M173.4 171.3h3.5M175.1 177.3v1.7M159.8 186h17.5"/>
</g>
<path d="M63.1 116h84v63h-84z" fill="#231f20"/>
<path d="M64.9 117.8h80.5v59.5h-80.5z" fill="#fedf13"/>
<path d="M51.9 62h15.2" fill="none" stroke="#231f20" stroke-width=".21"/>
<path d="M66.9 61.5l1.7 .5-1.7 .5z" fill="#231f20"/>
<path d="M51.1 147.5h16" fill="none" stroke="#231f20" stroke-width=".21"/>
<path d="M66.9 147l1.7 .5-1.7 .5z" fill="#231f20"/>
<path d="M161.4 110.6v73.9" fill="none" stroke="#231f20" stroke-width=".21"/>
<g fill="#231f20">
<path d="M161 184.5h.8l-.4 1.5z"/>
<path d="M161.4 109l.4 1.5h-.8z"/>
</g>
<path d="M46.5 37.1v1.9" fill="none" stroke="#231f20" stroke-width=".21"/>
<path d="M46.5 35.5l.4 1.5h-.8z" fill="#231f20"/>
<path d="M46.3 187.6v1.9" fill="none" stroke="#231f20" stroke-width=".21"/>
<path d="M46.3 186l.3 1.5h-.7z" fill="#231f20"/>
<path d="M46.5 28.5v2" fill="none" stroke="#231f20" stroke-width=".21"/>
<path d="M46.1 30.5h.8l-.4 1.5z" fill="#231f20"/>
<path d="M46.3 180.8v1.9" fill="none" stroke="#231f20" stroke-width=".21"/>
<path d="M45.9 182.8h.7l-.3 1.5z" fill="#231f20"/>
<path d="M161.4 33.6v3.9" fill="none" stroke="#231f20" stroke-width=".21"/>
<g fill="#231f20">
<path d="M161 37.5h.8l-.4 1.5z"/>
<path d="M161.4 32l.4 1.5h-.8z"/>
</g>
<path d="M54.2 18h101.9" fill="none" stroke="#231f20" stroke-width=".21"/>
<g fill="#231f20">
<path d="M156.1 17.6l1.5 .4-1.5 .4z"/>
<path d="M52.6 18l1.5-.4v.8z"/>
</g>
<path d="M35.1 33.6v150.9" fill="none" stroke="#231f20" stroke-width=".21"/>
<g fill="#231f20">
<path d="M34.7 184.5h.8l-.4 1.5z"/>
<path d="M35.1 32l.4 1.5h-.8z"/>
</g>
<path d="M34 32h14M44.5 35.5h3.5M34 186h14M44.5 184.3h3.5M52.6 191.3v3.5M63.1 191.3v3.5M147.1 191.3v3.5M148.7 193h7.4M157.6 191.3v3.5" fill="none" stroke="#231f20" stroke-width=".21"/>
<g fill="#231f20">
<path d="M156.1 192.6l1.5 .4-1.5 .4z"/>
<path d="M147.1 193l1.5-.4v.8z"/>
</g>
<path d="M54.2 25h3.9" fill="none" stroke="#231f20" stroke-width=".21"/>
<g fill="#231f20">
<path d="M58.1 24.6l1.5 .4-1.5 .4z"/>
<path d="M52.6 25l1.5-.4v.8z"/>
</g>
<path d="M152.2 25h3.9" fill="none" stroke="#231f20" stroke-width=".21"/>
<g fill="#231f20">
<path d="M156.1 24.6l1.5 .4-1.5 .4z"/>
<path d="M150.6 25l1.5-.4v.8z"/>
</g>
<path d="M127 25h22" fill="none" stroke="#231f20" stroke-width=".21"/>
<g fill="#231f20">
<path d="M149.1 24.6l1.5 .4-1.5 .4z"/>
<path d="M125.4 25l1.5-.4v.8z"/>
</g>
<path d="M110.6 25h5.7" fill="none" stroke="#231f20" stroke-width=".21"/>
<g fill="#231f20">
<path d="M116.4 24.6l1.5 .4-1.5 .4z"/>
<path d="M109.1 25l1.5-.4v.8z"/>
</g>
<path d="M102.3 25h5.2" fill="none" stroke="#231f20" stroke-width=".21"/>
<g fill="#231f20">
<path d="M107.5 24.6l1.6 .4-1.6 .4z"/>
<path d="M100.7 25l1.5-.4v.8z"/>
</g>
<path d="M119.4 25h4.6" fill="none" stroke="#231f20" stroke-width=".21"/>
<g fill="#231f20">
<path d="M124 24.6l1.5 .4-1.5 .4z"/>
<path d="M117.9 25l1.5-.4v.8z"/>
</g>
<path d="M61.2 25h38" fill="none" stroke="#231f20" stroke-width=".21"/>
<g fill="#231f20">
<path d="M99.2 24.6l1.5 .4-1.5 .4z"/>
<path d="M59.6 25l1.5-.4v.8z"/>
</g>
<path d="M54.2 193h7.4" fill="none" stroke="#231f20" stroke-width=".21"/>
<g fill="#231f20">
<path d="M61.6 192.6l1.5 .4-1.5 .4z"/>
<path d="M52.6 193l1.5-.4v.8z"/>
</g>
<g font-size="14" fill="#fff">
<text x="62.2" y="58.6">REDUCE</text>
<text x="69.9" y="78.9">SPEED</text>
</g>
<text font-size="12.6" fill="#fff" x="59.6" y="103.8">NEXT 2 km</text>
<text font-size="12.6" fill="#231f20" x="72.1" y="136.3">WATER</text>
<g font-size="11.2" fill="#231f20">
<text x="82.5" y="153.9">OVER</text>
<text x="82" y="171.3">ROAD</text>
</g>
<text font-size="7.1" fill="#231f20" x="175.3" y="274.6">TC1009</text>
<text font-size="5.6" fill="#231f20" x="119.3" y="258.5">“WATER OVER ROAD”</text>
<text font-size="5" fill="#231f20" x="98.4" y="248.7">SPECIAL REDUCE SPEED WARNING SIGN</text>
<g font-size="4.2" fill="#231f20">
<text x="100.6" y="267.2">APPROVED AS OFFICIAL TRAFFIC SIGN</text>
<text x="174.7" y="285.5">A</text>
<text x="180.8" y="285.5">B</text>
</g>
<g font-size="3.9" fill="#231f20">
<text x="19.8" y="208.3">Colour Legend</text>
<text x="86.7" y="208.2">Notes:</text>
<text x="28.4" y="214.8">Black</text>
<text x="88" y="214">1.This sign shall be used to indicate that the road is trafficable</text>
<text x="28.4" y="221.2">Retroreflective red</text>
<text x="92.1" y="218.4">with care although there is water over the road.</text>
<text x="28.4" y="227.7">Retroreflective yellow</text>
<text x="88" y="222.7">2. Horizontal centre line to indicate location of suitable hinge for</text>
<text x="92.1" y="227">flap.</text>
<text x="88" y="231.4">3. Cut slots in flap and fit corresponding staples in sign to</text>
<text x="28.4" y="234.1">Retroreflective white</text>
<text x="92.1" y="235.7">padlock flap in both raised and lowered positions.</text>
</g>
<g font-size="3.5" fill="#231f20">
<text x="101.5" y="16.7">1500</text>
<text x="53.4" y="23.7">100</text>
<text x="77.5" y="23.7">587</text>
<text x="102.5" y="23.7">119</text>
<text x="110.8" y="23.7">126</text>
<text x="119" y="23.7">109</text>
<text x="135.3" y="23.7">359</text>
<text x="151.1" y="23.7">100</text>
<text x="166.7" y="26.2">R175</text>
<text x="162.2" y="36.8">100</text>
<text x="176.1" y="39.6">180</text>
<text x="44.7" y="43.1">50</text>
<text x="176.1" y="52.9">200EM</text>
<text x="37.8" y="59.5">Legend</text>
<text x="38.8" y="63">as per</text>
<text x="176.1" y="63">90</text>
<text x="38.6" y="66.6">G9-9A</text>
<text x="176.1" y="73.2">200EM</text>
<text x="176.1" y="86.3">175</text>
<text x="176.1" y="96.6">180DM/</text>
<text x="176.1" y="100.6">135LC</text>
<text x="162.5" y="103">Hinge</text>
<text x="163.8" y="107">Line</text>
<text x="176.1" y="107.6">75</text>
<text x="26.4" y="110.3">2200</text>
<text x="176.1" y="113.8">100</text>
<text x="176.1" y="121.1">110</text>
<text x="176.1" y="131.3">180EM</text>
<text x="176.1" y="140.7">90</text>
<text x="37" y="148.8">T2-13B</text>
<text x="162.2" y="148.7">1100</text>
<text x="176.1" y="149.5">160EM</text>
<text x="176.1" y="158.2">90</text>
<text x="176.1" y="167">160EM</text>
<text x="176.1" y="175.5">85</text>
<text x="44.5" y="180.6">25</text>
<text x="176.1" y="183.8">100</text>
<text x="55.2" y="191.7">150</text>
<text x="75.5" y="191.5">To staple and slot in lowered position</text>
<text x="149.7" y="191.7">150</text>
<text x="75.2" y="197">HINGED FLAP IN RAISED POSITION</text>
<text x="18.1" y="269.1">Infrastructure Management &amp; Delivery Division</text>
<text x="16.7" y="280.7">Designed</text>
<text x="42.7" y="280.7">Checked</text>
<text x="69.7" y="280.7">Scale</text>
<text x="98.5" y="281.4">ACTING PRINCIPAL ENGINEER</text>
<text x="154.7" y="276.2">22/03/13</text>
<text x="157.4" y="281.2">Date</text>
<text x="17" y="284.8">RH 3/98</text>
<text x="42.7" y="284.8">R G 3/98</text>
<text x="69.7" y="285.2">Not to Scale</text>
<text x="98.5" y="284.8">(Traffic Engineering)</text>
</g>
<text font-size="3.4" fill="#231f20" x="177.6" y="179.4">25</text>
</svg>
